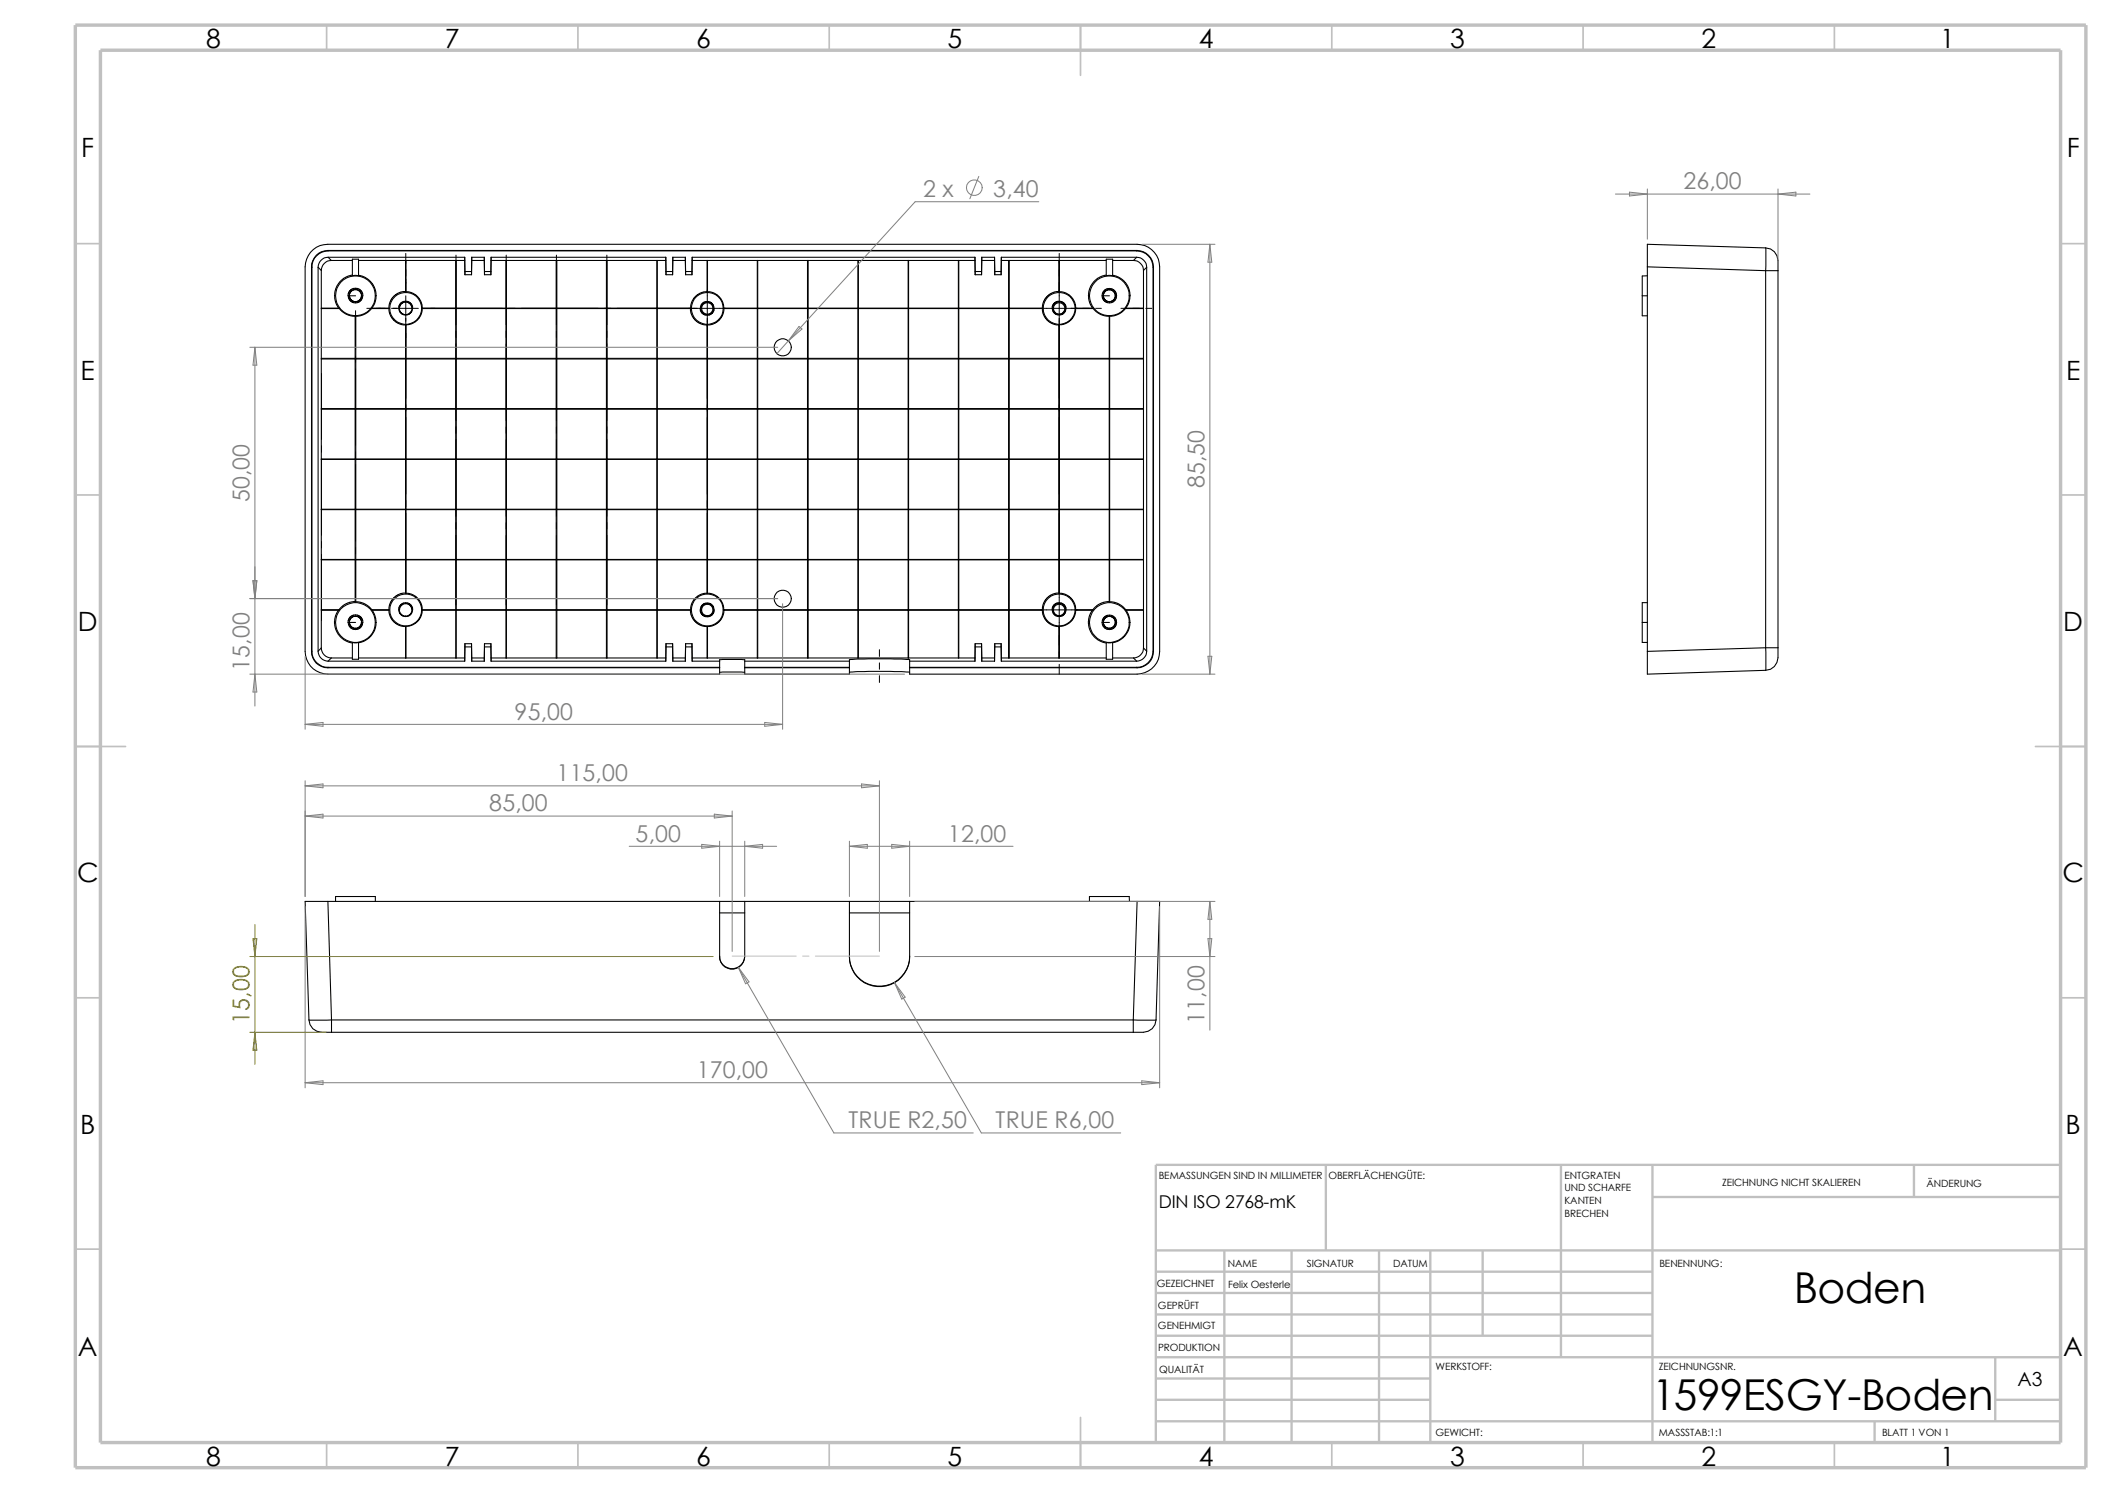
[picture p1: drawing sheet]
<svg xmlns="http://www.w3.org/2000/svg" width="420mm" height="297mm" viewBox="0 0 420 297" stroke-linecap="round" stroke-linejoin="round" font-family="sans-serif">
<g fill="none" stroke="#c0c0c0" stroke-width=".34">
<path d="M65 5v5M115 5v5M165 5v5M215 5v10M265 5v5M315 5v5M365 5v5M15 48.5h5M410 48.5h5M15 98.5h5M410 98.5h5M15 148.5h10"/>
<path d="M405 148.5h10M15 198.5h5M410 198.5h5M15 248.5h5M410 248.5h5M65 287v5M115 287v5M165 287v5M215 282v10M265 287v5M315 287v5M365 287v5"/>
</g>
<g fill="none" stroke="#c0c0c0" stroke-width=".47">
<path d="M263.8 231.7v17.1M310.6 231.7v38.3M328.8 238.1h81.2M328.8 231.7v55.3M380.8 231.7v6.4M410 231.7h-180v55.3M230 253h98.8M230 257.2h98.8M230 248.8h180M243.6 248.8v38.2M257 248.8v38.2M274.4 248.8v38.2"/>
<path d="M284.6 248.8v38.2M295 248.8v16.9M230 278.5h54.6M230 270h180M230 274.2h54.6M230 261.5h98.8M230 265.7h98.8M397 278.5h13M397 270v12.7M230 282.7h180M373 282.7v4.3"/>
</g>
<path d="M15 5h400v287h-400zM20 10h390v277h-390z" fill="none" stroke="#c0c0c0" stroke-width=".68" stroke-linecap="butt"/>
<g fill="none" stroke="#000" stroke-width=".21">
<path d="M61.8 50.2a4.4 4.4 0 0 1 3.4-1.6h161a4.5 4.5 0 0 1 4.5 4.5v76.5a4.5 4.5 0 0 1-4.5 4.5h-45.2v-2.9l-3.8-.1-8.2 .1v2.9h-20.8v-2.9h-4.4h-.6v2.9h-78a4.5 4.5 0 0 1-4.5-4.5v-76.5a4.9 4.9 0 0 1 1.1-2.9zM62 53.1v76.5M62 53.1l.1 .1M62.1 53.2v76.3M63.3 53.2v76.3M63.3 53.2l.6 .6M63.9 53.8v7.5M65.2 49.8h161M65.2 49.8l.1 .1M65.2 49.8a3.3 3.3 0 0 0-3.2 3.3M65.3 49.9h160.8M65.3 51.2h27.2"/>
<path d="M65.3 51.2l.6 .6M65.3 49.9a3.3 3.3 0 0 0-3.2 3.3M65.3 51.2a2.02 2.02 0 0 0-2 2M65.9 51.8h4.2M65.9 51.8a2.02 2.02 0 0 0-2 2M69.3 58.8v.5l.4 .6 .5 .3 .5 .1 .5-.1 .6-.3 .3-.6 .1-.5M69.3 58.8h1.4M69.3 58.8v-.3l.3-.6 .4-.4 .7-.2 .7 .2 .5 .4 .3 .9M69.5 58.8v.5l.4 .5 .8 .3 .8-.3 .4-.5 .1-.5M69.5 58.8l.2-.7 .3-.3 .7-.2 .7 .2 .4 .3 .2 .7-.2-.7-.4-.3-.7-.2-.7 .2-.3 .3-.2 .7M69.5 58.8h.1M69.5 58.8l.1 .6 .4 .4 .7 .2 .5-.1 .4-.3 .3-.8"/>
<path d="M70.1 54.7l-.8 .2-1.1 .6-.8 .9-.6 1-.2 .9v1.1l.3 1.1 .5 .8M70.1 51.6h1.2v3.2h-1.2zM71.3 51.8h9.4M71.3 54.8l1.3 .4 1.1 .8 .8 1.2 .3 1.6M74.7 58.8h.1l-.1 1.2-.7 1.3M80.6 58l-1.2 .2-1.3 1-.5 1-.2 1.1M80.7 51.8h.1M80.7 51.8l.1 6.2M80.8 58l1.1 .2 1.2 .8 .7 1.2 .2 1.1M80.8 51.8h9.9M80.8 51.8v6.2M90.7 51.8h.1"/>
<path d="M90.7 51.8v9.5M90.8 51.8v9.5M92.5 51.2v3.5M92.5 51.2v.6h-1.7M92.5 54.7v-.7h1.3v.7M92.5 54.7h1.3M93.9 51.2h2.5M93.9 51.2l-.1 3.5M93.9 51.2v.6h2.5v-.6M96.4 51.2v3.5M96.4 54.7v-.7h1.3v.7M96.4 54.7h1.3"/>
<path d="M97.7 51.2h34.8M97.7 51.2v3.5M97.7 51.2v.6h3M100.7 51.8h.1M100.7 51.8v9.5M100.8 51.8h9.9M100.8 51.8v9.5M110.7 51.8v9.5M110.7 51.8h.1M110.8 51.8h9.8M110.8 51.8v9.5M120.6 51.8v9.5"/>
<path d="M120.7 51.8h.1M120.8 51.8h9.9M120.8 51.8v9.5M130.7 51.8h.1M130.7 51.8v9.5M130.8 51.8h1.7M130.8 51.8v9.5M132.5 51.2v2.8M132.5 51.8v2.9M132.5 51.2v.6M132.5 54h1.3v.7M132.5 54v.7"/>
<path d="M132.5 54.7h1.3M133.9 51.2h2.5M133.9 51.2l-.1 3.5M133.9 51.2v.6h2.5v-.6M136.4 51.2v3.5M136.4 54.7v-.7h1.3v.7M136.4 54.7h1.3M137.7 51.2h56.3M137.7 51.2v3.5M137.7 51.2v.6h3M140.7 58l-1.5 .3-.9 .8-.7 1.1-.2 1.1M140.7 51.8l.1 6.2"/>
<path d="M140.7 51.8h.1M140.8 51.8h9.9M140.8 51.8v6.2M140.8 58l1.1 .2 1.1 .8 .8 1.2 .2 1.1M150.7 51.8v9.5M150.7 51.8h.1M150.7 51.8h10M160.7 51.8v9.5M160.7 51.8h.1M160.8 51.8h9.9M160.8 51.8v9.5M170.7 51.8v9.5"/>
<path d="M170.7 51.8h.1M170.8 51.8h9.9M170.8 51.8v9.5M180.7 51.8v9.5M180.7 51.8h.1M180.8 51.8h9.9M180.8 51.8v9.5M190.7 51.8v9.5M190.7 51.8h.1M190.8 51.8v9.5M194 51.2v3.5M194 51.2v.6h-3.2"/>
<path d="M194 54.7v-.7h1.3v.7M194 54.7h1.3M195.3 51.2h2.6M195.3 51.2v3.5M195.3 51.2v.6h2.6v-.6M197.9 51.2v3.5M197.9 54.7v-.7h1.3v.7M197.9 54.7h1.3M199.2 51.2h26.9M199.2 51.2v3.5M199.2 51.2v.6h1.5M200.7 51.8v9.5"/>
<path d="M200.7 51.8h.1M200.8 51.8h9.9M200.8 51.8v9.5M210.6 58l-1.2 .2-1.3 1-.5 1-.2 1.1M210.7 51.8v6.2h.1M210.7 51.8h.1M210.8 58l1.1 .2 1.2 .8 .7 1.2 .2 1.1M210.8 51.8h9.3M210.8 51.8v6.2M219.2 58.8l.3 .8 .7 .6h.8l.7-.3 .4-.8v-.8l-.6-.7-.8-.2h-.5l-.5 .4-.4 .5v.5h1.4M219.5 58.8l.2-.7 .3-.3 .7-.2 .7 .2 .3 .3 .3 .7M219.5 58.8l.3 .8 .5 .4 .4 .1 .7-.3 .3-.3 .3-.7"/>
<path d="M219.5 58.8l.1 .6 .4 .4 .7 .2 .4-.1 .5-.3 .3-.8M219.5 58.8l.3-.7 .5-.4 .4-.1 .4 .1 .6 .4 .2 .7M220 54.7l-.7 .2-1.1 .6-.9 .9-.5 1-.2 .9v1.1l.3 1.1 .5 .8M220.1 51.6h1.3v3.2h-1.3zM221.4 54.8l1.4 .4 1.2 1.1 .7 1.5 .1 1M221.4 51.8h4.1M224.7 58.8h.1M224.8 58.8l-.3 1.6-.5 .9M225.5 51.8a2.02 2.02 0 0 1 2 2M226.1 49.9a3.3 3.3 0 0 1 3.3 3.3M226.1 51.2l-.6 .6M226.1 51.2a2.02 2.02 0 0 1 2 2"/>
<path d="M226.2 49.8l-.1 .1M226.2 49.8a3.3 3.3 0 0 1 3.3 3.3M227.5 53.8v7.5M228.1 53.2v76.3M228.1 53.2l-.6 .6M229.4 53.2v76.3M229.5 53.1v76.5M229.5 53.1l-.1 .1M326.7 58.8h1M326.7 58.8v4h1M327.7 54.9h-1v3.9M327.7 53.1v76.5"/>
<path d="M327.7 53.1l23.6 .7M351.3 49.3v4.5M351.3 49.3l-23.6-.7v4.5M351.3 53.8h2.4M351.3 49.3a2.82 2.82 0 0 1 2.4 3.1v1.4M351.3 53.8v75.1M353.7 53.8v75.1M63.9 61.4v9.9M63.9 71.4v9.9M63.9 61.3h3.5M63.9 71.4h6.8M63.9 71.3h6.8"/>
<path d="M63.9 61.3v.1M63.9 71.3v.1M67.4 61.3l.1 .1h-3.6M67.5 61.3l1.2 1.1 1 .4 1 .1M70.7 62.9h.1v8.4M70.7 71.3h.1M70.7 62.9v8.4M70.7 71.4v9.9M70.7 71.3l.1 .1M70.7 71.3v.1M70.8 71.3h-.1M70.8 71.4v9.9"/>
<path d="M70.8 71.4h9.9M70.8 71.3h9.9M74 61.4l-1.4 1.1-.9 .3-1 .1M77.3 61.4l.3 1.2 1 1.3 .9 .6 1.2 .2M77.4 61.3l-3.4 .1M79.3 61.3l.2 .6 .3 .4 .9 .4 1-.4 .3-.4 .1-.6M79.3 61.3v-.3l.3-.5 .6-.5 .5-.1 .7 .2 .4 .4 .3 .8M79.3 61.3h.2M79.5 61.3v.5l.4 .5 .8 .3 .8-.3 .4-.5 .1-.5M79.5 61.3l.2-.7 .3-.3 .7-.2 .7 .2 .3 .3 .3 .7M80.7 64.7l.1 6.6M80.7 64.7v6.6"/>
<path d="M80.7 71.4v9.9M80.7 71.3h.1M80.7 71.3l.1 .1M80.7 71.3v.1M80.8 71.3h-.1M80.8 71.4v9.9M80.8 71.4h9.9M80.8 71.3h9.9M83.9 61.3h.1M84 61.3v.1M84 61.3h.1M84 61.4h6.7"/>
<path d="M84 61.3h6.7M84 61.4l-.3 1.4-.7 1-1.1 .6-1.2 .2M90.7 61.4v9.9M90.7 71.4v9.9M90.7 61.3h.1M90.7 71.3h.1M90.7 61.3l.1 .1M90.7 71.3l.1 .1M90.7 61.3v.1M90.7 71.3v.1M90.8 71.3h-.1M90.8 61.3h-.1"/>
<path d="M90.8 61.4h9.9M90.8 61.3h9.9M90.8 71.4h9.9M90.8 71.3h9.9M90.8 61.4v9.9M90.8 71.4v9.9M100.7 61.4v9.9M100.7 71.4v9.9M100.7 71.3h.1M100.7 61.3h.1M100.7 61.3l.1 .1M100.7 71.3l.1 .1"/>
<path d="M100.7 61.3v.1M100.7 71.3v.1M100.8 71.3h-.1M100.8 61.3h-.1M100.8 61.4h9.9M100.8 61.3h9.9M100.8 71.4h9.9M100.8 71.3h9.9M100.8 61.4v9.9M100.8 71.4v9.9M110.7 61.3h.1M110.7 71.3h.1"/>
<path d="M110.7 61.4v9.9M110.7 71.4v9.9M110.7 71.3l.1 .1M110.7 61.3l.1 .1M110.7 71.3v.1M110.7 61.3v.1M110.8 61.4h9.8M110.8 61.3h9.8M110.8 61.4v9.9M110.8 71.4v9.9M110.8 71.4h9.8M110.8 71.3h9.8"/>
<path d="M110.8 61.3h-.1M110.8 71.3h-.1M120.6 71.3h.1M120.6 61.3h.1M120.6 61.4v9.9M120.6 71.4v9.9M120.7 61.3l.1 .1M120.7 71.3l.1 .1M120.7 61.3l-.1 .1M120.7 71.3l-.1 .1M120.8 61.4h9.9M120.8 61.3h9.9"/>
<path d="M120.8 71.4h9.9M120.8 71.3h9.9M120.8 61.4v9.9M120.8 71.4v9.9M120.8 61.3h-.1M120.8 71.3h-.1M130.7 61.3h.1M130.7 71.3h.1M130.7 61.4v9.9M130.7 71.4v9.9M130.7 61.3l.1 .1M130.7 71.3l.1 .1"/>
<path d="M130.7 71.3v.1M130.7 61.3v.1M130.8 61.3h6.6M130.8 61.4v9.9M130.8 71.4v9.9M130.8 71.4h9.9M130.8 71.3h9.9M130.8 61.3h-.1M130.8 71.3h-.1M137.4 61.4l.2 1.2 .8 1.2 .9 .6 1.4 .3M137.4 61.3l-6.6 .1M139.3 61.3l.2 .8 .3 .3 .9 .3 .9-.3 .4-.6 .1-.5"/>
<path d="M139.4 61.3l.1 .5 .4 .5 .8 .3 .9-.4 .4-.9M140.7 64.7v6.6M140.7 71.4v9.9M140.7 64.7h.1M140.7 71.3h.1M140.7 71.3l.1 .1M140.7 71.3v.1M140.8 64.7v6.6M140.8 71.4v9.9M140.8 71.4h9.9M140.8 71.3h9.9M140.8 71.3h-.1"/>
<path d="M141.9 61.3l-.2-.7-.3-.3-.7-.2-.7 .2-.3 .3-.2 .7h-.1v-.3l.1-.4 .5-.4 .7-.3 .6 .2 .4 .3 .4 .9M143.9 61.3h.2M144.1 61.3v.1M144.1 61.3h.1M144.1 61.4h6.6M144.1 61.3h6.6M144.1 61.4l-.3 1.3-1 1.2-.8 .5-1.2 .3M150.7 61.3h.1M150.7 71.3h.1M150.7 61.4v9.9M150.7 71.4v9.9M150.7 61.3v.1"/>
<path d="M150.7 71.3v.1M150.7 61.4h10M150.7 61.3h10M150.7 71.4h10M150.7 71.3h10M160.7 61.4v9.9M160.7 71.4v9.9M160.7 61.3h.1M160.7 71.3h.1M160.7 71.3l.1 .1M160.7 61.3l.1 .1M160.7 71.3v.1"/>
<path d="M160.7 61.3v.1M160.8 61.4h9.9M160.8 61.3h9.9M160.8 61.4v9.9M160.8 71.4v9.9M160.8 71.4h9.9M160.8 71.3h9.9M160.8 61.3h-.1M160.8 71.3h-.1M170.7 61.4v9.9M170.7 71.4v9.9M170.7 61.3h.1"/>
<path d="M170.7 71.3h.1M170.7 71.3v.1M170.7 61.3v.1M170.7 71.3l.1 .1M170.7 61.3l.1 .1M170.8 61.4h9.9M170.8 61.3h9.9M170.8 71.4h9.9M170.8 71.3h9.9M170.8 61.4v9.9M170.8 71.4v9.9M170.8 61.3h-.1"/>
<path d="M170.8 71.3h-.1M180.7 71.3h.1M180.7 61.3h.1M180.7 61.4v9.9M180.7 71.4v9.9M180.7 61.3l.1 .1M180.7 71.3l.1 .1M180.7 71.3v.1M180.7 61.3v.1M180.8 61.4h9.9M180.8 61.3h9.9M180.8 71.4h9.9"/>
<path d="M180.8 71.3h9.9M180.8 61.4v9.9M180.8 71.4v9.9M180.8 61.3h-.1M180.8 71.3h-.1M190.7 61.3h.1M190.7 71.3h.1M190.7 61.4v9.9M190.7 71.4v9.9M190.7 61.3l.1 .1M190.7 71.3l.1 .1M190.7 61.3v.1"/>
<path d="M190.7 71.3v.1M190.8 61.4h9.9M190.8 61.3h9.9M190.8 71.4h9.9M190.8 71.3h9.9M190.8 61.4v9.9M190.8 71.4v9.9M190.8 71.3h-.1M190.8 61.3h-.1M200.7 71.3h.1M200.7 61.3h.1M200.7 61.4v9.9"/>
<path d="M200.7 71.4v9.9M200.7 61.3l.1 .1M200.7 71.3l.1 .1M200.7 71.3v.1M200.7 61.3v.1M200.8 61.3h6.6M200.8 71.4h9.9M200.8 71.3h9.9M200.8 61.4v9.9M200.8 71.4v9.9M200.8 61.3h-.1M200.8 71.3h-.1"/>
<path d="M207.3 61.4l.3 1.2 .5 .9 1.2 .9 1.4 .3M207.4 61.3l-6.6 .1M209.3 61.3l.2 .6 .3 .4 .9 .4 1-.4 .3-.4 .1-.6M209.3 61.3v-.3l.3-.5 .6-.5 .5-.1 .7 .2 .4 .4 .3 .8M209.3 61.3h.2M210.7 64.7v6.6M210.7 71.4v9.9M210.7 64.7h.1v6.6M210.7 71.3h.1M210.7 71.3l.1 .1M210.7 71.3v.1M210.8 71.3h-.1"/>
<path d="M210.8 71.4v9.9M210.8 71.4h9.9M210.8 71.3h9.9M213.9 61.3h.1M214 61.3v.1M214 61.3h.1M214 61.3h3.4M214 61.4l-.3 1.4-.7 1-1.1 .6-1.2 .2M217.4 61.3l.1 .1h-3.5M217.5 61.3l.4 .6 .8 .5 1 .4 1 .1M220.7 71.3h.1M220.7 62.9v8.4"/>
<path d="M220.7 71.4v9.9M220.7 62.9l.1 8.4M220.7 71.3l.1 .1M220.7 71.3v.1M220.8 71.4v9.9M220.8 71.4h6.7M220.8 71.3h6.7M220.8 71.3h-.1M223.9 61.4h3.6M223.9 61.4l-1.3 1.1-.9 .3-1 .1M227.5 61.3v.1M227.5 71.3v.1"/>
<path d="M227.5 61.3l-3.6 .1M227.5 61.4v9.9M227.5 71.4v9.9M63.9 81.4v9.9M63.9 91.4v9.9M63.9 91.3h6.8M63.9 91.4h6.8M63.9 81.4h6.8M63.9 81.3h6.8M63.9 81.3v.1M63.9 91.3v.1M70.7 81.3v.1"/>
<path d="M70.7 91.3v.1M70.7 81.4v9.9M70.7 91.4v9.9M70.7 81.4h.1M70.7 91.4h.1M70.8 81.3l-.1 .1M70.8 91.3l-.1 .1M70.8 81.4v9.9M70.8 91.4v9.9M70.8 91.3h9.9M70.8 91.4h9.9M70.8 81.4h9.9"/>
<path d="M70.8 81.3h9.9M80.7 81.4v9.9M80.7 91.4v9.9M80.7 91.3v.1M80.7 81.3v.1M80.7 81.4h.1M80.7 91.4h.1M80.8 91.3l-.1 .1M80.8 81.3l-.1 .1M80.8 81.4v9.9M80.8 91.4v9.9M80.8 91.3h9.9"/>
<path d="M80.8 91.4h9.9M80.8 81.4h9.9M80.8 81.3h9.9M90.7 81.4v9.9M90.7 91.4v9.9M90.7 81.3v.1M90.7 91.3v.1M90.7 81.4h.1M90.7 91.4h.1M90.8 81.3l-.1 .1M90.8 91.3l-.1 .1M90.8 91.3h9.9"/>
<path d="M90.8 91.4h9.9M90.8 81.4v9.9M90.8 91.4v9.9M90.8 81.4h9.9M90.8 81.3h9.9M100.7 81.4v9.9M100.7 91.4v9.9M100.7 91.3v.1M100.7 81.3v.1M100.7 81.4h.1M100.7 91.4h.1M100.8 91.3l-.1 .1"/>
<path d="M100.8 81.3l-.1 .1M100.8 91.3h9.9M100.8 91.4h9.9M100.8 81.4v9.9M100.8 91.4v9.9M100.8 81.4h9.9M100.8 81.3h9.9M110.7 81.3v.1M110.7 91.3v.1M110.7 81.4v9.9M110.7 91.4v9.9M110.7 81.4h.1"/>
<path d="M110.7 91.4h.1M110.8 91.3h9.8M110.8 91.4h9.8M110.8 81.4v9.9M110.8 91.4v9.9M110.8 81.4h9.8M110.8 81.3h9.8M110.8 81.3l-.1 .1M110.8 91.3l-.1 .1M120.6 91.3l.1 .1M120.6 81.3l.1 .1M120.6 81.4v9.9"/>
<path d="M120.6 91.4v9.9M120.7 81.4h.1M120.7 91.4h.1M120.7 81.4h-.1M120.7 91.4h-.1M120.8 91.3h9.9M120.8 91.4h9.9M120.8 81.4h9.9M120.8 81.3h9.9M120.8 81.4v9.9M120.8 91.4v9.9M120.8 91.3l-.1 .1"/>
<path d="M120.8 81.3l-.1 .1M130.7 81.3v.1M130.7 91.3v.1M130.7 81.4v9.9M130.7 91.4v9.9M130.7 91.4h.1M130.7 81.4h.1M130.8 91.3h9.9M130.8 91.4h9.9M130.8 81.4v9.9M130.8 91.4v9.9M130.8 81.4h9.9"/>
<path d="M130.8 81.3h9.9M130.8 81.3l-.1 .1M130.8 91.3l-.1 .1M140.7 81.4v9.9M140.7 91.4v9.9M140.7 81.3v.1M140.7 91.3v.1M140.7 91.4h.1M140.7 81.4h.1M140.8 81.4v9.9M140.8 91.4v9.9M140.8 91.3h9.9"/>
<path d="M140.8 91.4h9.9M140.8 81.4h9.9M140.8 81.3h9.9M140.8 91.3l-.1 .1M140.8 81.3l-.1 .1M150.7 91.3v.1M150.7 81.3v.1M150.7 81.4v9.9M150.7 91.4v9.9M150.7 91.4h.1M150.7 81.4h.1M150.7 91.3h10"/>
<path d="M150.7 91.4h10M150.7 81.4h10M150.7 81.3h10M160.7 81.4v9.9M160.7 91.4v9.9M160.7 81.3v.1M160.7 91.3v.1M160.7 91.4h.1M160.7 81.4h.1M160.8 91.3h9.9M160.8 91.4h9.9M160.8 81.4v9.9"/>
<path d="M160.8 91.4v9.9M160.8 81.4h9.9M160.8 81.3h9.9M160.8 91.3l-.1 .1M160.8 81.3l-.1 .1M170.7 81.4v9.9M170.7 91.4v9.9M170.7 91.3v.1M170.7 81.3v.1M170.7 91.4h.1M170.7 81.4h.1M170.8 91.3h9.9"/>
<path d="M170.8 91.4h9.9M170.8 81.4v9.9M170.8 91.4v9.9M170.8 81.4h9.9M170.8 81.3h9.9M170.8 91.3l-.1 .1M170.8 81.3l-.1 .1M180.7 91.3v.1M180.7 81.3v.1M180.7 81.4v9.9M180.7 91.4v9.9M180.7 81.4h.1"/>
<path d="M180.7 91.4h.1M180.8 91.3h9.9M180.8 91.4h9.9M180.8 81.4v9.9M180.8 91.4v9.9M180.8 81.4h9.9M180.8 81.3h9.9M180.8 81.3l-.1 .1M180.8 91.3l-.1 .1M190.7 81.3v.1M190.7 91.3v.1M190.7 81.4v9.9"/>
<path d="M190.7 91.4v9.9M190.7 91.4h.1M190.7 81.4h.1M190.8 91.3h9.9M190.8 91.4h9.9M190.8 81.4h9.9M190.8 81.3h9.9M190.8 81.4v9.9M190.8 91.4v9.9M190.8 91.3l-.1 .1M190.8 81.3l-.1 .1M200.7 81.3v.1"/>
<path d="M200.7 91.3v.1M200.7 81.4v9.9M200.7 91.4v9.9M200.7 91.4h.1M200.7 81.4h.1M200.8 91.3h9.9M200.8 91.4h9.9M200.8 81.4h9.9M200.8 81.3h9.9M200.8 81.4v9.9M200.8 91.4v9.9M200.8 91.3l-.1 .1"/>
<path d="M200.8 81.3l-.1 .1M210.7 81.4v9.9M210.7 91.4v9.9M210.7 91.3v.1M210.7 81.3v.1M210.7 91.4h.1M210.7 81.4h.1M210.8 81.3l-.1 .1M210.8 91.3l-.1 .1M210.8 81.4v9.9M210.8 91.4v9.9M210.8 91.3h9.9"/>
<path d="M210.8 91.4h9.9M210.8 81.4h9.9M210.8 81.3h9.9M220.7 91.3v.1M220.7 81.3v.1M220.7 81.4v9.9M220.7 91.4v9.9M220.7 81.4h.1M220.7 91.4h.1M220.8 81.4v9.9M220.8 91.4v9.9M220.8 91.3h6.7"/>
<path d="M220.8 91.4h6.7M220.8 81.4h6.7M220.8 81.3h6.7M220.8 91.3l-.1 .1M220.8 81.3l-.1 .1M227.5 91.3v.1M227.5 81.3v.1M227.5 81.4v9.9M227.5 91.4v9.9M63.9 101.4v9.9M63.9 111.4v9.9M63.9 111.4h6.8"/>
<path d="M63.9 111.3h6.8M63.9 101.4h6.8M63.9 101.3h6.8M63.9 101.3v.1M63.9 111.3v.1M70.6 119.7l-1 .1-.9 .3-.6 .5-.6 .7M70.7 101.3h.1M70.7 111.3h.1M70.7 111.4v8.3h.1M70.7 101.4v9.9M70.7 111.3l.1 .1M70.7 101.3l.1 .1"/>
<path d="M70.7 111.3v.1M70.7 101.3v.1M70.8 119.7l1.5 .3 1.2 .7 .5 .5M70.8 111.3h-.1M70.8 101.3h-.1M70.8 101.4v9.9M70.8 111.4v8.3M70.8 111.4h9.9M70.8 111.3h9.9M70.8 101.4h9.9M70.8 101.3h9.9M80.6 118l-1.2 .2-1.3 1-.5 .9-.2 1.2"/>
<path d="M80.7 111.4l.1 6.6M80.7 101.4v9.9M80.7 111.3h.1M80.7 101.3h.1M80.7 111.3l.1 .1M80.7 101.3l.1 .1M80.7 111.3v.1M80.7 101.3v.1M80.8 118l1.1 .2 1.2 .8 .7 1.1 .2 1.2M80.8 111.3h-.1M80.8 101.3h-.1M80.8 101.4v9.9"/>
<path d="M80.8 111.4v6.6M80.8 111.4h9.9M80.8 111.3h9.9M80.8 101.4h9.9M80.8 101.3h9.9M90.7 101.4v9.9M90.7 111.4v9.9M90.7 111.3h.1M90.7 101.3h.1M90.7 101.3l.1 .1M90.7 111.3l.1 .1M90.7 101.3v.1"/>
<path d="M90.7 111.3v.1M90.8 111.3h-.1M90.8 101.3h-.1M90.8 101.4v9.9M90.8 111.4v9.9M90.8 111.4h9.9M90.8 111.3h9.9M90.8 101.4h9.9M90.8 101.3h9.9M100.7 101.4v9.9M100.7 111.4v9.9M100.7 111.3h.1"/>
<path d="M100.7 101.3h.1M100.7 101.3l.1 .1M100.7 111.3l.1 .1M100.7 101.3v.1M100.7 111.3v.1M100.8 111.3h-.1M100.8 101.3h-.1M100.8 111.4h9.9M100.8 111.3h9.9M100.8 101.4v9.9M100.8 111.4v9.9M100.8 101.4h9.9"/>
<path d="M100.8 101.3h9.9M110.7 111.3h.1M110.7 101.3h.1M110.7 101.4v9.9M110.7 111.4v9.9M110.7 101.3l.1 .1M110.7 111.3l.1 .1M110.7 111.3v.1M110.7 101.3v.1M110.8 101.4v9.9M110.8 111.4v9.9M110.8 111.4h9.8"/>
<path d="M110.8 111.3h9.8M110.8 101.4h9.8M110.8 101.3h9.8M110.8 101.3h-.1M110.8 111.3h-.1M120.6 101.3h.1M120.6 111.3h.1M120.6 101.4v9.9M120.6 111.4v9.9M120.7 111.3l.1 .1M120.7 101.3l.1 .1M120.7 111.3l-.1 .1"/>
<path d="M120.7 101.3l-.1 .1M120.8 111.4h9.9M120.8 111.3h9.9M120.8 101.4h9.9M120.8 101.3h9.9M120.8 101.4v9.9M120.8 111.4v9.9M120.8 111.3h-.1M120.8 101.3h-.1M130.7 101.3h.1M130.7 111.3h.1M130.7 101.4v9.9"/>
<path d="M130.7 111.4v9.9M130.7 111.3l.1 .1M130.7 101.3l.1 .1M130.7 101.3v.1M130.7 111.3v.1M130.8 101.4v9.9M130.8 111.4v9.9M130.8 111.4h9.9M130.8 111.3h9.9M130.8 101.4h9.9M130.8 101.3h9.9M130.8 101.3h-.1"/>
<path d="M130.8 111.3h-.1M140.7 118l-1.5 .3-.9 .7-.7 1.1-.2 1.2M140.7 111.4l.1 6.6M140.7 101.4v9.9M140.7 111.3h.1M140.7 101.3h.1M140.7 111.3l.1 .1M140.7 101.3l.1 .1M140.7 111.3v.1M140.7 101.3v.1M140.8 101.4v9.9M140.8 111.4v6.6"/>
<path d="M140.8 111.4h9.9M140.8 111.3h9.9M140.8 101.4h9.9M140.8 101.3h9.9M140.8 118l1.1 .2 1.1 .8 .8 1.1 .2 1.2M140.8 111.3h-.1M140.8 101.3h-.1M150.7 111.3h.1M150.7 101.3h.1M150.7 101.4v9.9M150.7 111.4v9.9M150.7 101.3v.1"/>
<path d="M150.7 111.3v.1M150.7 111.4h10M150.7 111.3h10M150.7 101.4h10M150.7 101.3h10M160.7 101.4v9.9M160.7 111.4v9.9M160.7 101.3h.1M160.7 111.3h.1M160.7 111.3l.1 .1M160.7 101.3l.1 .1M160.7 111.3v.1"/>
<path d="M160.7 101.3v.1M160.8 101.4v9.9M160.8 111.4v9.9M160.8 111.4h9.9M160.8 111.3h9.9M160.8 101.4h9.9M160.8 101.3h9.9M160.8 101.3h-.1M160.8 111.3h-.1M170.7 101.4v9.9M170.7 111.4v9.9M170.7 101.3h.1"/>
<path d="M170.7 111.3h.1M170.7 101.3v.1M170.7 111.3v.1M170.7 111.3l.1 .1M170.8 101.4v9.9M170.8 111.4v9.9M170.8 111.4h9.9M170.8 111.3h9.9M170.8 101.4h9.9M170.8 101.3h9.9M170.8 101.3h-.1M170.8 111.3h.1"/>
<path d="M180.7 111.3h.1M180.7 101.3h.1M180.7 101.4v9.9M180.7 111.4v9.9M180.7 101.4h.1M180.7 111.3l.1 .1M180.7 101.3l.1 .1M180.7 111.3v.1M180.8 111.4h9.9M180.8 111.3h9.9M180.8 101.4v9.9M180.8 111.4v9.9"/>
<path d="M180.8 101.4h9.9M180.8 101.3h9.9M180.8 111.3h-.1M180.8 101.3h-.1M190.7 111.3h.1M190.7 101.3h.1M190.7 101.4v9.9M190.7 111.4v9.9M190.7 111.3l.1 .1M190.7 101.3l.1 .1M190.7 111.3v.1M190.7 101.3v.1"/>
<path d="M190.8 111.4h9.9M190.8 111.3h9.9M190.8 101.4h9.9M190.8 101.3h9.9M190.8 101.4v9.9M190.8 111.4v9.9M190.8 111.3h-.1M190.8 101.3h-.1M200.7 111.3h.1M200.7 101.3h.1M200.7 101.4v9.9M200.7 111.4v9.9"/>
<path d="M200.7 111.3l.1 .1M200.7 101.3l.1 .1M200.7 111.3v.1M200.7 101.3v.1M200.8 111.4h9.9M200.8 111.3h9.9M200.8 101.4h9.9M200.8 101.3h9.9M200.8 101.4v9.9M200.8 111.4v9.9M200.8 111.3h-.1M200.8 101.3h-.1"/>
<path d="M210.6 118l-1.2 .2-1.3 1-.5 .9-.2 1.2M210.7 111.4v6.6h.1M210.7 101.4v9.9M210.7 111.3h.1M210.7 101.3h.1M210.7 111.3l.1 .1M210.7 101.3l.1 .1M210.7 111.3v.1M210.7 101.3v.1M210.8 118l1.1 .2 1.2 .8 .7 1.1 .2 1.2M210.8 111.3h-.1M210.8 101.3h-.1"/>
<path d="M210.8 101.4v9.9M210.8 111.4v6.6M210.8 111.4h9.9M210.8 111.3h9.9M210.8 101.4h9.9M210.8 101.3h9.9M220.6 119.7l-1 .1-.9 .3-.6 .5-.6 .7M220.7 111.3h.1M220.7 101.3h.1M220.7 111.4l.1 8.3M220.7 101.4v9.9M220.7 111.3l.1 .1"/>
<path d="M220.7 101.3l.1 .1M220.7 111.3v.1M220.7 101.3v.1M220.8 101.4v9.9M220.8 111.4v8.3M220.8 111.4h6.7M220.8 111.3h6.7M220.8 101.4h6.7M220.8 101.3h6.7M220.8 119.7l1.5 .3 1.2 .7 .4 .5M220.8 111.3h-.1M220.8 101.3h-.1"/>
<path d="M227.5 111.3v.1M227.5 101.3v.1M227.5 101.4v9.9M227.5 111.4v9.9M327.7 119.9h-1v3.9M62 129.6a3.2 3.2 0 0 0 3.2 3.2M62.1 129.5l-.1 .1M62.1 129.5a3.2 3.2 0 0 0 3.2 3.3M63.3 129.5a2.02 2.02 0 0 0 2 2M63.9 128.9l-.6 .6M63.9 121.4v7.5M63.9 121.3h3.6"/>
<path d="M63.9 128.9a2.02 2.02 0 0 0 2 2M63.9 121.3v.1M65.2 132.8h78M65.3 132.8h-.1M65.3 132.8h77.9M65.3 131.5h27.2M65.9 130.9h4.2M65.9 130.9l-.6 .6M67.4 121.4l-.6 1.1-.2 .6-.1 .9 .3 1.1 .5 1.1 .6 .7 1.2 .7 1 .3M67.5 121.3l-.1 .1h-3.5M69.3 123.8v.5l.4 .5 .5 .4 .5 .1 .5-.1 .6-.4 .3-.5 .1-.5M69.3 123.8h1.4"/>
<path d="M69.3 123.8v-.4l.3-.5 .4-.4 .7-.2 .7 .2 .5 .4 .3 .9M69.5 123.8v.4l.3 .5 .5 .3 .4 .1 .8-.3 .4-.6 .1-.4M69.5 123.8l.2-.7 .3-.3 .7-.2 .7 .2 .4 .3 .2 .7-.2-.7-.4-.3-.7-.2-.7 .2-.3 .3-.2 .7M69.5 123.8h.1M69.5 123.8l.1 .5 .4 .5 .7 .2 .5-.1 .4-.3 .3-.8M70.1 127.8h1.2v3.3h-1.2zM71.3 130.9h9.4M74 121.3v.1M74 121.3h3.4M74 121.4l.7 1.3 .1 1.1M74.7 123.8h.1l-.1 1.2-1 1.6-1.1 .9-1.3 .4M77.4 121.4l.2 1.2 .5 .8 1.2 1 1.4 .3"/>
<path d="M77.4 121.3v.1h-3.4M79.3 121.3l.2 .6 .3 .4 .9 .4 1-.4 .3-.4 .1-.6M79.3 121.3v-.4l.3-.5 .6-.4 .5-.1 .7 .2 .4 .3 .3 .9M79.3 121.3h.2M79.5 121.3v.5l.3 .4 .5 .3 .4 .1 .8-.3 .4-.5 .1-.5M79.5 121.3l.2-.7 .3-.3 .7-.2 .7 .2 .3 .3 .3 .7M80.7 124.7l.1 6.2M80.7 124.7v6.2M80.7 130.9h.1M80.8 130.9h9.9M83.9 121.3h.1M84 121.3v.1"/>
<path d="M84 121.3h.1M84 121.4h6.7M84 121.3h6.7M84 121.4l-.3 1.4-.7 .9-1.1 .7-1.2 .2M90.7 121.4v9.5M90.7 121.3h.1M90.7 130.9h.1M90.7 121.3l.1 .1M90.7 121.3v.1M90.8 121.3h-.1M90.8 130.9h1.7M90.8 121.4h9.9"/>
<path d="M90.8 121.3h9.9M90.8 121.4v9.5M92.5 130.9v.6M92.5 128.7v2.8M92.5 128.1v.6M92.5 128.1v2.8M92.5 128.1h1.3M93.8 128.1v.6h-1.3M93.8 128.1l.1 3.4M93.9 131.5h2.5M93.9 131.5v-.6h2.5v.6M96.4 128.1v.6h1.3v-.6"/>
<path d="M96.4 128.1v3.4M96.4 128.1h1.3M97.7 128.1v3.4M97.7 131.5h34.8M100.7 130.9h-3v.6M100.7 121.4v9.5M100.7 121.3h.1M100.7 130.9h.1M100.7 121.3l.1 .1M100.7 121.3v.1M100.8 121.3h-.1M100.8 130.9h9.9"/>
<path d="M100.8 121.4h9.9M100.8 121.3h9.9M100.8 121.4v9.5M110.7 121.3h.1M110.7 121.4v9.5M110.7 130.9h.1M110.7 121.3l.1 .1M110.7 121.3v.1M110.8 130.9h9.8M110.8 121.4h9.8M110.8 121.3h9.8M110.8 121.4v9.5"/>
<path d="M110.8 121.3h-.1M120.6 121.3h.1M120.6 121.4v9.5M120.6 130.9h.2M120.7 121.3l.1 .1M120.7 121.3l-.1 .1M120.8 130.9h9.9M120.8 121.4h9.9M120.8 121.3h9.9M120.8 121.4v9.5M120.8 121.3h-.1M130.7 121.3h.1"/>
<path d="M130.7 130.9h.1M130.7 121.4v9.5M130.7 121.3l.1 .1M130.7 121.3v.1M130.8 130.9h1.7v.6M130.8 121.3h6.6M130.8 121.4v9.5M130.8 121.3h-.1M132.5 128.1v.6h1.3v-.6M132.5 128.1v3.4M132.5 128.1h1.3M133.8 128.1l.1 3.4"/>
<path d="M133.9 131.5h2.5M133.9 131.5v-.6h2.5v.6M136.4 128.1v.6h1.3v-.6M136.4 128.1v3.4M136.4 128.1h1.3M137.4 121.4l.2 1.2 1 1.3 .9 .6 1.2 .2M137.4 121.3v.1h-6.6M137.7 128.1v3.4M137.7 131.5h5.5M139.3 121.3l.2 .7 .3 .4 .9 .3 .9-.3 .4-.6 .1-.5M139.4 121.3l.1 .5 .4 .5 .8 .3 .9-.4 .4-.9M140.7 130.9h-3v.6"/>
<path d="M140.7 124.7v6.2M140.7 124.7h.1M140.7 130.9h.1M140.8 130.9h9.9M140.8 124.7v6.2M141.9 121.3l-.2-.7-.3-.3-.7-.2-.7 .2-.3 .3-.2 .7h-.1v-.3l.1-.4 .5-.5 .7-.2 .6 .2 .4 .3 .4 .9M143.2 133.7h5M143.9 121.3h.2M144.1 121.3v.1M144.1 121.3h.1M144.1 121.4h6.6M144.1 121.3h6.6"/>
<path d="M144.1 121.4l-.3 1.3-1 1.2-.8 .5-1.2 .3M148.2 132.8h20.8M148.2 131.5h20.8M150.7 121.3h.1M150.7 121.4v9.5M150.7 130.9h.1M150.7 121.3v.1M150.7 130.9h10M150.7 121.4h10M150.7 121.3h10M160.7 121.4v9.5M160.7 121.3h.1"/>
<path d="M160.7 130.9h.1M160.7 121.3l.1 .1M160.7 121.3v.1M160.8 130.9h9.9M160.8 121.4h9.9M160.8 121.3h9.9M160.8 121.4v9.5M160.8 121.3h-.1M169 133.7l3.8-.1 8.2 .1M170.7 130.9h.1M170.7 121.4v9.5M170.7 121.3h.1"/>
<path d="M170.7 121.3v.1M170.7 121.3l.1 .1M170.8 130.9h9.9M170.8 121.4h9.9M170.8 121.3h9.9M170.8 121.4v9.5M170.8 121.3h-.1M180.7 121.3h.1M180.7 121.4v9.5M180.7 130.9h.1M180.7 121.3l.1 .1M180.7 121.3v.1"/>
<path d="M180.8 130.9h9.9M180.8 121.4h9.9M180.8 121.3h9.9M180.8 121.4v9.5M180.8 121.3h-.1M181 132.8h45.2M181 132.8h45.1M181 131.5h13M190.7 121.3h.1M190.7 130.9h.1M190.7 121.4v9.5M190.7 121.3l.1 .1"/>
<path d="M190.7 121.3v.1M190.8 130.9h3.2v.6M190.8 121.4h9.9M190.8 121.3h9.9M190.8 121.4v9.5M190.8 121.3h-.1M194 128.1v3.4M194 128.1v.6h1.3v-.6M194 128.1h1.3M195.3 128.1v3.4M195.3 131.5h2.6M195.3 131.5v-.6h2.6v.6"/>
<path d="M197.9 128.1v.6h1.3v-.6M197.9 128.1v3.4M197.9 128.1h1.3M199.2 128.1v3.4M199.2 131.5h26.9M200.7 121.3h.1M200.7 130.9h-1.5v.6M200.7 121.4v9.5M200.7 130.9h.1M200.7 121.3l.1 .1M200.7 121.3v.1M200.8 130.9h9.9"/>
<path d="M200.8 121.3h6.6M200.8 121.4v9.5M200.8 121.3h-.1M207.3 121.4l.3 1.2 1 1.3 .9 .6 1.2 .2M207.4 121.3v.1h-6.6M209.3 121.3l.2 .6 .3 .4 .9 .4 1-.4 .3-.4 .1-.6M209.3 121.3v-.4l.3-.5 .6-.4 .5-.1 .7 .2 .4 .3 .3 .9M209.3 121.3h.2M210.7 124.7v6.2M210.7 124.7h.1v6.2M210.7 130.9h.1M210.8 130.9h9.3"/>
<path d="M213.9 121.3h.1M214 121.3v.1M214 121.3h.1M214 121.3h3.5M214 121.4l-.3 1.4-.7 .9-1.1 .7-1.2 .2M217.3 121.4l-.6 1.1-.1 .6-.1 .9 .2 1.1 .6 1.1 .6 .7 1.2 .7 1 .3M217.5 121.3l-.1 .1h-3.4M219.5 123.8l.2-.7 .3-.3 .7-.2 .7 .2 .3 .3 .3 .7M219.5 123.8l.3 .8 .5 .4 .4 .1 .7-.3 .3-.3 .3-.7M219.5 123.8l.1 .5 .4 .5 .7 .2 .4-.1 .5-.3 .3-.8M219.5 123.8l.3-.7 .5-.4 .4-.1 .4 .1 .6 .4 .2 .7M220.1 127.8h1.3v3.3h-1.3z"/>
<path d="M220.7 123.8h-1.4v-.5l.4-.5 .5-.4 .5-.1 .8 .3 .6 .7v.8l-.4 .7-.7 .4h-.8l-.7-.6-.3-.8M221.4 130.9h4.1M223.9 121.3h3.6M223.9 121.3l.1 .1M224 121.4h3.5M224 121.4l.7 1.3 .1 1.1M224.7 123.8h.1l-.1 1.2-1 1.6-1.1 .9-1.3 .3M225.5 130.9l.6 .6M226.1 132.8h.1M227.5 128.9a2.02 2.02 0 0 1-2 2M227.5 121.3v.1M227.5 128.9l.6 .6"/>
<path d="M227.5 121.4v7.5M228.1 129.5a2.02 2.02 0 0 1-2 2M229.4 129.5a3.3 3.3 0 0 1-3.3 3.3M229.4 129.5l.1 .1M229.5 129.6a3.3 3.3 0 0 1-3.3 3.2M326.7 123.8h1M326.7 123.8v4h1M327.7 129.6v4.5l23.6-.8M351.3 128.9v4.5M351.3 128.9h2.4M351.3 128.9l-23.6 .7M353.7 128.9v.7a4.3 4.3 0 0 1-.7 3l-.7 .5-1 .2"/>
<path d="M65.2 179.3h161M65.2 179.3l.8 23.6M65.2 179.3h-4.5l.8 23.6M66.8 179.3v-.9h7.9v.9M143.2 179.3v11a2.5 2.5 0 0 0 2.5 2.5 2.5 2.5 0 0 0 2.5-2.5v-11M169 179.3v11a6 6 0 0 0 6 6 6 6 0 0 0 6-6v-11M216.7 179.3v-.9h8v.9M226.2 179.3l-.7 23.6M226.2 179.3h4.5l-.7 23.6M143.2 181.6h5M143.2 190.2a2.5 2.5 0 0 0 2.5 2.5 2.5 2.5 0 0 0 2.5-2.5M169 190.2a6 6 0 0 0 6 6 6 6 0 0 0 6-6"/>
<path d="M169 181.6h12M61.5 202.9a2.82 2.82 0 0 0 3.1 2.5h1.4M61.5 202.9h4.5M66 202.9v2.5M66 202.9h159.5M66 205.4h159.5M225.5 202.9v2.5M225.5 202.9h4.5M230 202.9a2.82 2.82 0 0 1-3.1 2.5h-1.4"/>
<circle cx="70.7" cy="58.8" r="4"/>
<circle cx="220.7" cy="58.8" r="4"/>
<circle cx="80.7" cy="61.3" r="3.2"/>
<circle cx="140.7" cy="61.3" r="3.2"/>
<circle cx="140.7" cy="61.4" r="1.15"/>
<circle cx="155.7" cy="69.1" r="1.71"/>
<circle cx="210.7" cy="61.3" r="1.26"/>
<circle cx="210.7" cy="61.3" r="3.2"/>
<circle cx="210.7" cy="61.4" r="1.14"/>
<circle cx="155.7" cy="119.1" r="1.71"/>
<circle cx="70.7" cy="123.8" r="4"/>
<circle cx="80.7" cy="121.3" r="3.2"/>
<circle cx="140.7" cy="121.3" r="3.2"/>
<circle cx="140.7" cy="121.3" r="1.15"/>
<circle cx="210.7" cy="121.3" r="1.26"/>
<circle cx="210.7" cy="121.3" r="3.2"/>
<circle cx="210.7" cy="121.3" r="1.14"/>
<circle cx="220.7" cy="123.8" r="4"/>
</g>
<path d="M145.7 190.2h12.7M159.7 190.2h1.3M162.2 190.2h12.8" fill="none" stroke="#c0c0c0" stroke-width=".2"/>
<g fill="none" stroke="#000" stroke-width=".2">
<path d="M80.7 50.4v2M80.7 53.6v1.3M80.7 55.5v2.7M80.7 58.8v20.4M90.7 50.8v13.8M100.7 50.8v13.8M110.7 50.8v13.8M120.7 50.8v13.8M140.7 57.7v21.5M210.7 50.4v2M210.7 53.6v1.3M210.7 56.2v23"/>
<path d="M227.5 59.3v13.1M64 74.3v13.1M70.7 61.8v7.8M70.7 70.8v1.3M70.7 73.4v15.2M73 61.3h1.1M74.9 61.3h1.7M77.9 61.3h5.3M84 61.3h15.9M90.7 65.9v1.2M90.7 68.4v15.3M100.7 65.9v1.2"/>
<path d="M100.7 68.4v15.3M101.2 61.3h1.3M103.8 61.3h15.2M110.7 65.9v1.2M110.7 68.4v15.3M120.3 61.3h1.2M120.7 65.9v1.2M120.7 68.4v15.3M122.8 61.3h21.6M207.1 61.3h7.3M215.4 61.3h1.3M218 61.3h1.1"/>
<path d="M223 61.3h1.2M225.4 61.3h1.3M227.5 73.7v1.2M227.5 76.2v15.2M228 61.3h1.2M64 88.7v1.3M64 91.2v15.3M70.7 89.9v1.2M70.7 92.4v15.3M80.7 80.5v1.3M80.7 83.1v15.2M80.7 99.6v1.2"/>
<path d="M90.7 84.9v1.3M90.7 87.5v15.2M100.7 84.9v1.3M100.7 87.5v15.2M110.7 84.9v1.3M110.7 87.5v15.2M120.7 84.9v1.3M120.7 87.5v15.2M140.7 80.5v1.3M140.7 83.1v15.2M140.7 99.6v1.2M210.7 80.5v1.3"/>
<path d="M210.7 83.1v15.2M210.7 99.6v1.2M227.5 92.7v1.3M227.5 95.2v13.2M64 107.7v1.3M64 110.3v13.1M70.7 108.9v1.3M70.7 111.5v7.7M80.7 102.1v15.9M90.7 104v1.2M90.7 106.5v13.9M100.7 104v1.2"/>
<path d="M100.7 106.5v13.9M110.7 104v1.2M110.7 106.5v13.9M120.7 104v1.2M120.7 106.5v13.9M140.7 102.1v15.9M210.7 102.1v22.9M175 129.2v1.4M175 131.9v1.2M175 134.4v1.4M207.1 121.3h7.3M210.7 126.4v2"/>
<path d="M210.7 129.6v1.3M210.7 132.2v1.9"/>
</g>
<g fill="none" stroke="#808080" stroke-width=".2">
<path d="M194.7 35.1l-1.7 4.4M321.4 38.6h38.7M324.2 38.2l3.5 .4-3.5 .4zM327.7 37.6v10M353.7 37.6v15.2M353.7 38.6l3.6-.4v.8zM206.7 40.1h-24.6l-25.3 27.7M227.2 48.6h14.5M240.7 48.6v85.5M240.7 48.6l.4 3.6h-.8zM49.7 69.1h105M50.7 69.1v71.4"/>
<path d="M50.7 69.1l.4 3.5h-.8zM156.8 67.8l-2.2 2.6M159 64.9l.6 .5-2.8 2.4zM49.7 119.1h105M50.3 115.5h.8l-.4 3.6zM49.7 134.1h130.3M50.7 134.1l.4 3.6h-.8zM60.7 130.6v14.5M155.7 120.1v25M227.2 134.1h14.5M240.3 130.6h.8l-.4 3.5zM60.7 155.3v23.1"/>
<path d="M60.7 144.1h95M60.7 144.1l3.6-.4v.8zM60.7 156.3l3.6-.3v.7zM60.7 156.3h114.3M152.1 143.7l3.6 .4-3.6 .4zM171.4 156l3.6 .3-3.6 .4zM175 155.3v34M60.7 162.3l3.6-.3v.7zM60.7 162.3h85M125.2 168.4h29.3M139.6 168l3.6 .4-3.6 .3zM142.1 162l3.6 .3-3.6 .4z"/>
<path d="M143.2 167.3v11.1M145.7 161.3v28M148.2 167.3v11.1M148.2 168.4l3.5-.4v.7zM169 168.4h32.5M169 168.4l3.6-.4v.7zM169 167.3v11.1M177.4 168l3.6 .4-3.6 .3zM181 167.3v11.1M182 179.3h59.7M240.7 179.3v25.6M240.7 179.3l.4 3.6h-.8z"/>
<path d="M60.7 180.3v36.1M146.9 192.4l2.1 2.9-.7 .4zM146.9 192.4l19 33h27.7M178 195.5l17.2 29.9h27.8M178 195.5l2.1 2.9-.7 .4zM182 190.3h59.7M230.7 180.3v36.1M240.3 186.7h.8l-.4 3.6zM60.7 215.4l3.6-.4v.8zM60.7 215.4h170M227.2 215l3.5 .4-3.5 .4z"/>
<circle cx="193.9" cy="37.3" r="1.56"/>
</g>
<path d="M49.7 190.3h92.2M50.3 186.7h.8l-.4 3.6zM50.7 183.9v27.8M49.7 205.4h15.2M50.7 205.4l.4 3.5h-.8z" fill="none" stroke="#808000" stroke-width=".2"/>
<g font-size="8.5">
<text x="356.9" y="259.2">Boden</text>
<text x="328.7" y="280.6">1599ESGY-Boden</text>
</g>
<g font-size="5.3">
<text x="41" y="9.6">8</text>
<text x="88.5" y="9.6">7</text>
<text x="138.5" y="9.6">6</text>
<text x="188.5" y="9.6">5</text>
<text x="238.5" y="9.6">4</text>
<text x="288.5" y="9.6">3</text>
<text x="338.5" y="9.6">2</text>
<text x="386" y="9.6">1</text>
<text x="16.2" y="31.3">F</text>
<text x="411.2" y="31.3">F</text>
<text x="16" y="75.6">E</text>
<text x="411" y="75.6">E</text>
<text x="15.5" y="125.6">D</text>
<text x="410.5" y="125.6">D</text>
<text x="15.3" y="175.6">C</text>
<text x="410.3" y="175.6">C</text>
<text x="16" y="225.6">B</text>
<text x="411" y="225.6">B</text>
<text x="15.5" y="269.8">A</text>
<text x="410.5" y="269.8">A</text>
<text x="41" y="291.6">8</text>
<text x="88.5" y="291.6">7</text>
<text x="138.5" y="291.6">6</text>
<text x="188.5" y="291.6">5</text>
<text x="238.5" y="291.6">4</text>
<text x="288.5" y="291.6">3</text>
<text x="338.5" y="291.6">2</text>
<text x="386" y="291.6">1</text>
</g>
<g font-size="4.6" fill="#808080">
<text x="183.6" y="39.1">2 x</text>
<text x="197.6" y="39.1">3,40</text>
<text x="334.9" y="37.7">26,00</text>
<text x="49.6" y="99.9" transform="rotate(-90 49.6 99.9)">50,00</text>
<text x="239.6" y="97.2" transform="rotate(-90 239.6 97.2)">85,50</text>
<text x="49.6" y="133.5" transform="rotate(-90 49.6 133.5)">15,00</text>
<text x="102.4" y="143.2">95,00</text>
<text x="110.7" y="155.4">115,00</text>
<text x="97.3" y="161.4">85,00</text>
<text x="126.5" y="167.4">5,00</text>
<text x="188.6" y="167.4">12,00</text>
<text x="239.6" y="203.6" transform="rotate(-90 239.6 203.6)">11,00</text>
<text x="138.6" y="214.5">170,00</text>
<text x="168.8" y="224.5">TRUE R2,50</text>
<text x="198.1" y="224.5">TRUE R6,00</text>
</g>
<text font-size="4.6" fill="#808000" x="49.6" y="203.6" transform="rotate(-90 49.6 203.6)">15,00</text>
<text font-size="3.9" x="401.4" y="275.6">A3</text>
<text font-size="3.5" x="230.5" y="240.3">DIN ISO 2768-mK</text>
<g font-size="2">
<text x="230.5" y="234.6">BEMASSUNGEN SIND IN MILLIMETER</text>
<text x="264.3" y="234.6">OBERFLÄCHENGÜTE:</text>
<text x="311.3" y="239.5">KANTEN</text>
<text x="311.3" y="234.5">ENTGRATEN</text>
<text x="311.3" y="237">UND SCHARFE</text>
<text x="342.6" y="236">ZEICHNUNG NICHT SKALIEREN</text>
<text x="383.3" y="236.2">ÄNDERUNG</text>
<text x="311.3" y="242">BRECHEN</text>
<text x="260" y="252">SIGNATUR</text>
<text x="277.2" y="252">DATUM</text>
<text x="330.2" y="252">BENENNUNG:</text>
<text x="230.2" y="256.1">GEZEICHNET</text>
<text x="244.3" y="252.1">NAME</text>
<text x="244.3" y="256.2">Felix Oesterle</text>
<text x="230.4" y="260.4">GEPRÜFT</text>
<text x="230.4" y="264.5">GENEHMIGT</text>
<text x="230.4" y="268.8">PRODUKTION</text>
<text x="230.6" y="273.2">QUALITÄT</text>
<text x="285.6" y="272.5">WERKSTOFF:</text>
<text x="330" y="272.5">ZEICHNUNGSNR.</text>
<text x="285.6" y="285.6">GEWICHT:</text>
<text x="330" y="285.6">MASSSTAB:1:1</text>
<text x="374.4" y="285.6">BLATT 1 VON 1</text>
</g>
</svg>
